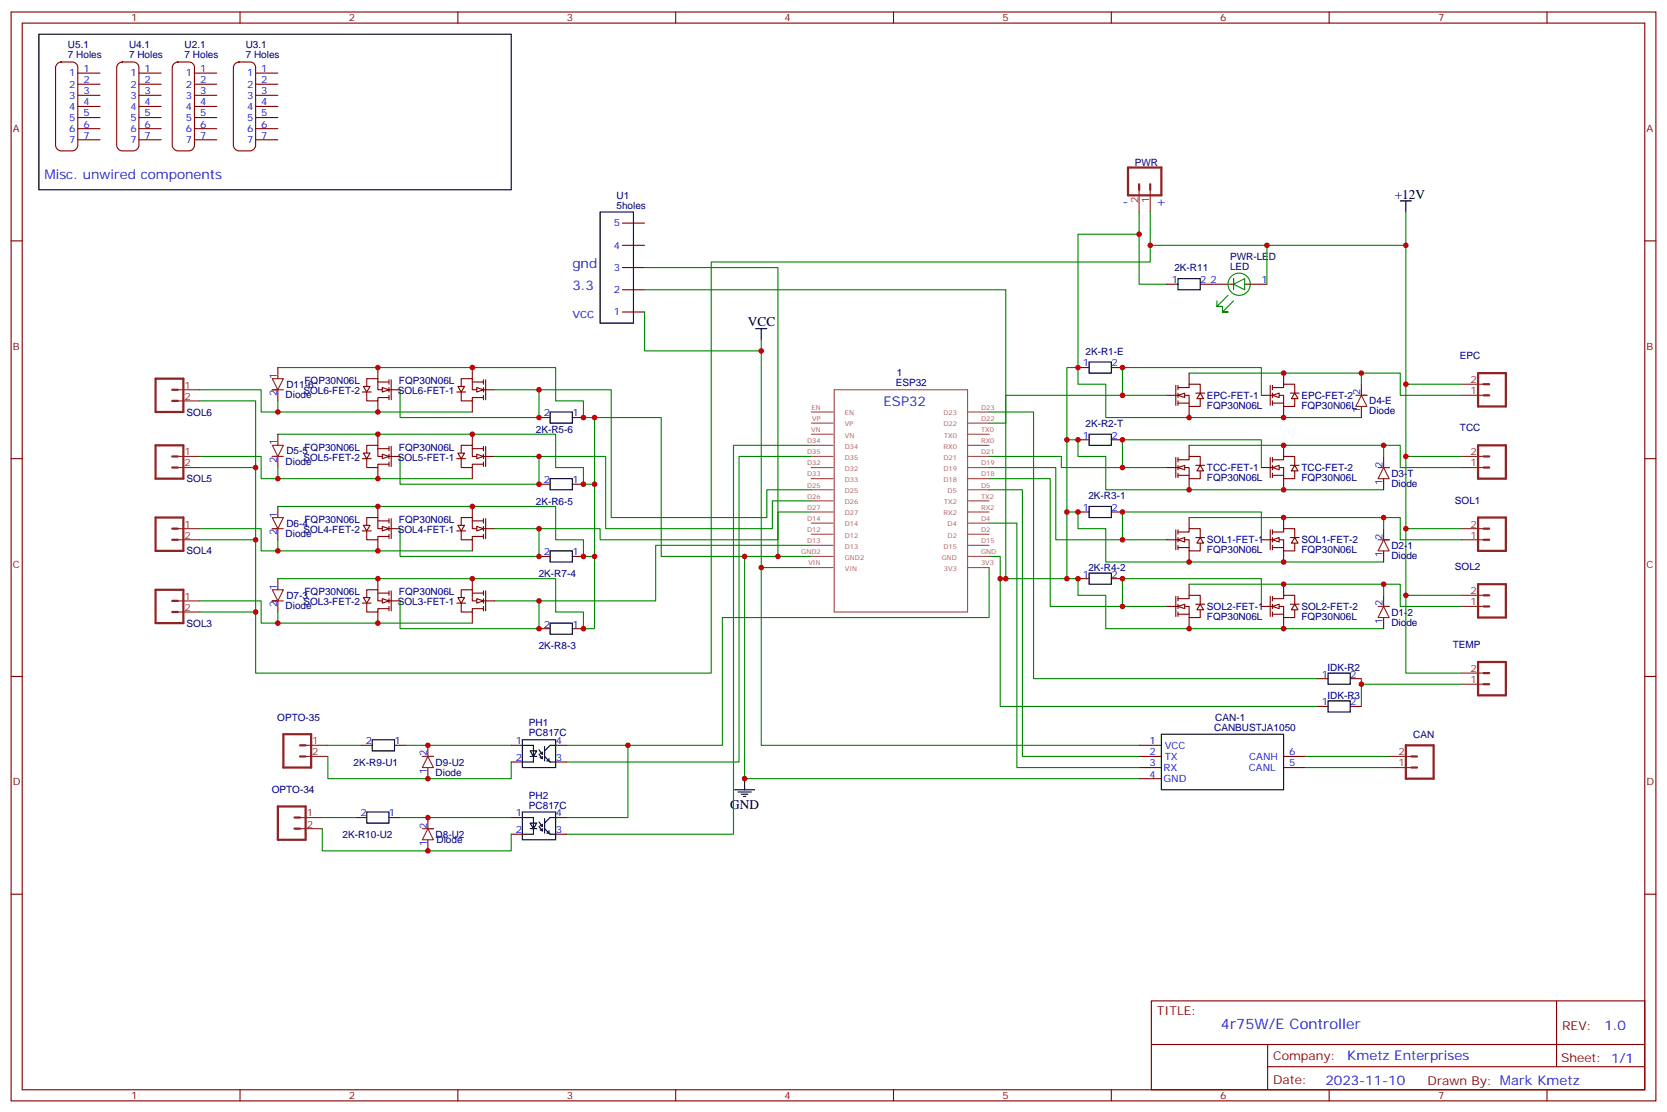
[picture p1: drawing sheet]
<svg xmlns="http://www.w3.org/2000/svg" width="529mm" height="353mm" viewBox="0 0 529 353" stroke-linecap="round" stroke-linejoin="round" font-family="sans-serif">
<g fill="none" stroke="#870000" stroke-width=".35">
<path d="M3.5 3.8h522.1v345.7h-522.1zM7.1 7.3h515v338.7h-515zM76.2 3.8v3.5M145.3 3.8v3.5M214.5 3.8v3.5M283.6 3.8v3.5M352.8 3.8v3.5M421.9 3.8v3.5M491.1 3.8v3.5M3.5 76.5h3.6M522.1 76.5h3.5M407.5 118.5v3.5"/>
<path d="M400.4 125.5h7.1v3.5h3.5v-2.4M403.2 122.3v6.4M403.9 123h3.6v-1h3.5v2.8M403.9 122.3v1.5M403.9 124.8v1.4M403.9 127.3v1.4M403.9 128h3.6M407.5 129v3.6M409.6 124.8h2.8M3.5 145.6h3.6M522.1 145.6h3.5M3.5 214.8h3.6"/>
<path d="M522.1 214.8h3.5M3.5 283.9h3.6M522.1 283.9h3.5M365.5 317.8h156.6v28.2h-156.6zM494.1 317.8v20.9M365.5 331.6h156.5M402.4 338.7h119.6M402.4 331.6v14.1M76.2 346v3.5M145.3 346v3.5M214.5 346v3.5M283.6 346v3.5"/>
<path d="M352.8 346v3.5M421.9 346v3.5M491.1 346v3.5"/>
</g>
<g fill="#fff" stroke="#870000" stroke-width=".35">
<path d="M411 124.8l1 1.8h-2.1z"/>
<path d="M403.9 125.5l2.1-.7v1.4z"/>
</g>
<g fill="none" stroke="#a64a4a" stroke-width=".35">
<path d="M257.5 137.9h7M257.5 134.3h7M257.5 130.8h7M264.8 123.8h42.3v70.5h-42.3zM307 137.9h7M307 134.3h7M307 130.8h7M257.5 159h7M257.5 155.5h7M257.5 152h7M257.5 148.4h7M257.5 144.9h7"/>
<path d="M257.5 141.4h7M307 159h7M307 155.5h7M307 152h7M307 148.4h7M307 144.9h7M307 141.4h7M257.5 176.7h7M257.5 173.1h7M257.5 169.6h7M257.5 166.1h7M257.5 162.6h7"/>
<path d="M307 176.7h7M307 173.1h7M307 169.6h7M307 166.1h7M307 162.6h7M257.5 180.2h7M307 180.2h7"/>
</g>
<path d="M469.2 118.5h8.8v10.5h-8.8zM471 122h1.7M471 125.5h1.7" fill="none" stroke="#8c2424" stroke-width=".71"/>
<path d="M463.9 125.5h7.1M463.9 122h7.1" fill="none" stroke="#8c2424" stroke-width=".35"/>
<path d="M444.5 63.8h3.5M446.3 63.8v3.5M239.9 104.4h3.5M241.7 104.4v3.5M345.7 114.9h7.1v3.6h-7.1zM368.7 233.1h38.8v17.7h-38.8zM233.2 250.8h6.3M234.2 251.5h4.3M235.3 252.2h2.1M236 252.9h.7M236.4 247.2v3.6" fill="none" stroke="#000" stroke-width=".35"/>
<path d="M446.3 67.3v54.7h17.6M241.7 107.9v72.3h15.8M377.5 118.5h67v7h19.4M356.3 125.5v-8.8h44.1v8.8M314 155.5h10.6v84.7h37M257.5 176.7h-21.1v70.5h125.2M314 166.1h8.8v77.6h38.8M241.7 180.2v56.4h119.9" fill="none" stroke="#008700" stroke-width=".35"/>
<g fill="none" stroke="#870000" stroke-width=".35">
<path d="M342.2 116.7h3.5M352.8 116.7h3.5M377.5 118.5v3.5M370.4 125.5h7.1v3.5h3.5v-2.4M373.2 122.3v6.4M373.9 123h3.6v-1h3.5v2.8M373.9 122.3v1.5M373.9 124.8v1.4M373.9 127.3v1.4M373.9 128h3.6M377.5 129v3.6M379.6 124.8h2.8"/>
<path d="M361.6 236.6h7.1M361.6 240.2h7.1M361.6 243.7h7.1M361.6 247.2h7.1M407.5 240.2h7M407.5 243.7h7"/>
</g>
<g fill="#fff" stroke="#870000" stroke-width=".35">
<path d="M381 124.8l1.1 1.8h-2.2z"/>
<path d="M373.9 125.5l2.2-.7v1.4z"/>
</g>
<path d="M370.4 90.2h-8.8v-15.8h-19.4v47.6h8.8v10.6h81.2M342.2 116.7h-3.5v22.9h3.5v5.3h8.8v10.6h88.2M370.4 125.5h-51.1v8.8h-5.3M314 144.9h22.9v3.5h33.5" fill="none" stroke="#008700" stroke-width=".35"/>
<path d="M370.4 148.4h7.1v3.6h3.5v-2.5M373.2 145.3v6.3M373.9 146h3.6v-1.1h3.5v2.8M373.9 145.3v1.4M373.9 147.7v1.5M373.9 150.2v1.4M373.9 150.9h3.6M377.5 141.4v3.5M377.5 152v3.5M379.6 147.7h2.8" fill="none" stroke="#870000" stroke-width=".35"/>
<g fill="#fff" stroke="#870000" stroke-width=".35">
<path d="M381 147.7l1.1 1.8h-2.2z"/>
<path d="M373.9 148.4l2.2-.7v1.5z"/>
</g>
<path d="M356.3 148.4v-8.8h44.1v8.8M377.5 141.4h67v7h19.4" fill="none" stroke="#008700" stroke-width=".35"/>
<path d="M342.2 139.6h3.5M352.8 139.6h3.5M400.4 148.4h7.1v3.6h3.5v-2.5M403.2 145.3v6.3M403.9 146h3.6v-1.1h3.5v2.8M403.9 145.3v1.4M403.9 147.7v1.5M403.9 150.2v1.4M403.9 150.9h3.6M407.5 141.4v3.5M407.5 152v3.5M409.6 147.7h2.8" fill="none" stroke="#870000" stroke-width=".35"/>
<path d="M345.7 137.9h7.1v3.5h-7.1z" fill="none" stroke="#000" stroke-width=".35"/>
<path d="M469.2 141.4h8.8v10.6h-8.8zM471 144.9h1.7M471 148.4h1.7" fill="none" stroke="#8c2424" stroke-width=".71"/>
<path d="M463.9 148.4h7.1M463.9 144.9h7.1" fill="none" stroke="#8c2424" stroke-width=".35"/>
<g fill="#fff" stroke="#870000" stroke-width=".35">
<path d="M411 147.7l1 1.8h-2.1z"/>
<path d="M403.9 148.4l2.1-.7v1.5z"/>
</g>
<path d="M338.7 139.6v23h3.5v5.3h8.8v10.5h88.2M314 148.4h21.1v23h35.3" fill="none" stroke="#008700" stroke-width=".35"/>
<path d="M370.4 171.4h7.1v3.5h3.5v-2.5M373.2 168.2v6.4M373.9 168.9h3.6v-1h3.5v2.8M373.9 168.2v1.4M373.9 170.7v1.4M373.9 173.1v1.5M373.9 173.8h3.6M377.5 164.3v3.6M377.5 174.9v3.5M379.6 170.7h2.8" fill="none" stroke="#870000" stroke-width=".35"/>
<g fill="#fff" stroke="#870000" stroke-width=".35">
<path d="M381 170.7l1.1 1.7h-2.2z"/>
<path d="M373.9 171.4l2.2-.7v1.4z"/>
</g>
<path d="M356.3 171.4v-8.8h44.1v8.8M377.5 164.3h67v7.1h19.4" fill="none" stroke="#008700" stroke-width=".35"/>
<path d="M342.2 162.6h3.5M352.8 162.6h3.5M400.4 171.4h7.1v3.5h3.5v-2.5M403.2 168.2v6.4M403.9 168.9h3.6v-1h3.5v2.8M403.9 168.2v1.4M403.9 170.7v1.4M403.9 173.1v1.5M403.9 173.8h3.6M407.5 164.3v3.6M407.5 174.9v3.5M409.6 170.7h2.8" fill="none" stroke="#870000" stroke-width=".35"/>
<path d="M345.7 160.8h7.1v3.5h-7.1z" fill="none" stroke="#000" stroke-width=".35"/>
<path d="M469.2 164.3h8.8v10.6h-8.8zM471 167.9h1.7M471 171.4h1.7" fill="none" stroke="#8c2424" stroke-width=".71"/>
<path d="M463.9 171.4h7.1M463.9 167.9h7.1" fill="none" stroke="#8c2424" stroke-width=".35"/>
<g fill="#fff" stroke="#870000" stroke-width=".35">
<path d="M411 170.7l1 1.7h-2.1z"/>
<path d="M403.9 171.4l2.1-.7v1.4z"/>
</g>
<path d="M314 152h19.4v40.5h37M338.7 162.6v21.1h3.5v5.3h8.8v10.6h88.2" fill="none" stroke="#008700" stroke-width=".35"/>
<path d="M370.4 192.5h7.1v3.6h3.5v-2.5M373.2 189.4v6.3M373.9 190.1h3.6v-1.1h3.5v2.8M373.9 189.4v1.4M373.9 191.8v1.5M373.9 194.3v1.4M373.9 195h3.6M377.5 185.5v3.5M377.5 196.1v3.5M379.6 191.8h2.8" fill="none" stroke="#870000" stroke-width=".35"/>
<g fill="#fff" stroke="#870000" stroke-width=".35">
<path d="M381 191.8l1.1 1.8h-2.2z"/>
<path d="M373.9 192.5l2.2-.7v1.5z"/>
</g>
<path d="M356.3 192.5v-8.8h44.1v8.8M377.5 185.5h67v7h19.4" fill="none" stroke="#008700" stroke-width=".35"/>
<path d="M342.2 183.7h3.5M352.8 183.7h3.5M400.4 192.5h7.1v3.6h3.5v-2.5M403.2 189.4v6.3M403.9 190.1h3.6v-1.1h3.5v2.8M403.9 189.4v1.4M403.9 191.8v1.5M403.9 194.3v1.4M403.9 195h3.6M407.5 185.5v3.5M407.5 196.1v3.5M409.6 191.8h2.8" fill="none" stroke="#870000" stroke-width=".35"/>
<path d="M345.7 182h7.1v3.5h-7.1z" fill="none" stroke="#000" stroke-width=".35"/>
<path d="M469.2 185.5h8.8v10.6h-8.8zM471 189h1.7M471 192.5h1.7" fill="none" stroke="#8c2424" stroke-width=".71"/>
<path d="M463.9 192.5h7.1M463.9 189h7.1" fill="none" stroke="#8c2424" stroke-width=".35"/>
<g fill="#fff" stroke="#870000" stroke-width=".35">
<path d="M411 191.8l1 1.8h-2.1z"/>
<path d="M403.9 192.5l2.1-.7v1.5z"/>
</g>
<g fill="none" stroke="#008700" stroke-width=".35">
<path d="M63.5 127.3h17.6v21.1M188.7 132.6h21.2v44.1h26.5M314 130.8h14.1v84.7h89.9M446.3 122v22.9h17.6M63.5 148.4h17.6v23M446.3 144.9v23h17.6M63.5 171.4h17.6v22.9M314 176.7h3.5v7h21.2M446.3 167.9v21.1h17.6M317.5 183.7v40.6h100.5M446.3 189v24.7h17.6M432.2 215.5v8.8"/>
<path d="M432.2 217.2h31.7M414.5 243.7h26.5M414.5 240.2h26.5"/>
</g>
<path d="M469.2 210.2h8.8v10.6h-8.8zM471 213.7h1.7M471 217.2h1.7M446.3 236.6h8.8v10.6h-8.8zM448 240.2h1.8M448 243.7h1.8" fill="none" stroke="#8c2424" stroke-width=".71"/>
<path d="M463.9 217.2h7.1M463.9 213.7h7.1M441 243.7h7M441 240.2h7" fill="none" stroke="#8c2424" stroke-width=".35"/>
<g fill="none" stroke="#870000" stroke-width=".35">
<path d="M119.9 116.7v3.5M115 124.5h2.8M116.4 122.7v-2.5h3.5v3.6h7.1M116.4 124.5v2.8h3.5v-1.1h3.6M119.9 127.3v3.5M119.9 121.3h3.6M123.5 120.6v1.4M123.5 123v1.5M123.5 125.5v1.4M124.2 120.6v6.3M418 215.5h3.6M428.6 215.5h3.6"/>
<path d="M418 224.3h3.6M428.6 224.3h3.6"/>
</g>
<path d="M421.6 213.7h7v3.5h-7zM421.6 222.5h7v3.6h-7z" fill="none" stroke="#000" stroke-width=".35"/>
<g fill="#fff" stroke="#870000" stroke-width=".35">
<path d="M115.4 122.7h2.1l-1.1 1.8z"/>
<path d="M121.4 123l2.1 .8-2.1 .7z"/>
</g>
<path d="M49.4 120.2h8.8v10.6h-8.8zM54.7 127.3h1.7M54.7 123.8h1.7" fill="none" stroke="#8c2424" stroke-width=".71"/>
<path d="M56.4 123.8h7.1M56.4 127.3h7.1" fill="none" stroke="#8c2424" stroke-width=".35"/>
<path d="M149.9 116.7v3.5M145 124.5h2.8M146.4 122.7v-2.5h3.5v3.6h7.1M146.4 124.5v2.8h3.5v-1.1h3.6M149.9 127.3v3.5M149.9 121.3h3.6M153.5 120.6v1.4M153.5 123v1.5M153.5 125.5v1.4M154.2 120.6v6.3M171.1 132.6h3.5M181.7 132.6h3.5" fill="none" stroke="#870000" stroke-width=".35"/>
<path d="M174.6 130.8h7.1v3.5h-7.1z" fill="none" stroke="#000" stroke-width=".35"/>
<path d="M63.5 123.8h19.4v7h67M127 123.8v8.8h44.1v-8.8" fill="none" stroke="#008700" stroke-width=".35"/>
<g fill="#fff" stroke="#870000" stroke-width=".35">
<path d="M145.3 122.7h2.2l-1.1 1.8z"/>
<path d="M151.3 123l2.2 .8-2.2 .7z"/>
</g>
<path d="M88.2 116.7h88.2v10.6h8.8v5.3h3.5v21.1M157 123.8h37v40.5h49.4v-8.8h14.1" fill="none" stroke="#008700" stroke-width=".35"/>
<path d="M119.9 137.9v3.5M115 145.6h2.8M116.4 143.9v-2.5h3.5v3.5h7.1M116.4 145.6v2.8h3.5v-1h3.6M119.9 148.4v3.6M119.9 142.5h3.6M123.5 141.7v1.5M123.5 144.2v1.4M123.5 146.7v1.4M124.2 141.7v6.4" fill="none" stroke="#870000" stroke-width=".35"/>
<g fill="#fff" stroke="#870000" stroke-width=".35">
<path d="M115.4 143.9h2.1l-1.1 1.7z"/>
<path d="M121.4 144.2l2.1 .7-2.1 .7z"/>
</g>
<path d="M49.4 141.4h8.8v10.6h-8.8zM54.7 148.4h1.7M54.7 144.9h1.7" fill="none" stroke="#8c2424" stroke-width=".71"/>
<path d="M56.4 144.9h7.1M56.4 148.4h7.1" fill="none" stroke="#8c2424" stroke-width=".35"/>
<path d="M149.9 137.9v3.5M145 145.6h2.8M146.4 143.9v-2.5h3.5v3.5h7.1M146.4 145.6v2.8h3.5v-1h3.6M149.9 148.4v3.6M149.9 142.5h3.6M153.5 141.7v1.5M153.5 144.2v1.4M153.5 146.7v1.4M154.2 141.7v6.4M171.1 153.7h3.5M181.7 153.7h3.5" fill="none" stroke="#870000" stroke-width=".35"/>
<path d="M174.6 152h7.1v3.5h-7.1z" fill="none" stroke="#000" stroke-width=".35"/>
<path d="M63.5 144.9h19.4v7.1h67M127 144.9v8.8h44.1v-8.8" fill="none" stroke="#008700" stroke-width=".35"/>
<g fill="#fff" stroke="#870000" stroke-width=".35">
<path d="M145.3 143.9h2.2l-1.1 1.7z"/>
<path d="M151.3 144.2l2.2 .7-2.2 .7z"/>
</g>
<path d="M88.2 137.9h88.2v10.5h8.8v5.3h3.5v23M157 144.9h35.3v23h52.9v-8.9h12.3" fill="none" stroke="#008700" stroke-width=".35"/>
<path d="M115 168.6h2.8M116.4 166.8v-2.5h3.5v3.6h7.1M116.4 168.6v2.8h3.5v-1.1h3.6M119.9 160.8v3.5M119.9 171.4v3.5M119.9 165.4h3.6M123.5 164.7v1.4M123.5 167.1v1.5M123.5 169.6v1.4M124.2 164.7v6.3" fill="none" stroke="#870000" stroke-width=".35"/>
<g fill="#fff" stroke="#870000" stroke-width=".35">
<path d="M115.4 166.8h2.1l-1.1 1.8z"/>
<path d="M121.4 167.1l2.1 .8-2.1 .7z"/>
</g>
<path d="M49.4 164.3h8.8v10.6h-8.8zM54.7 171.4h1.7M54.7 167.9h1.7" fill="none" stroke="#8c2424" stroke-width=".71"/>
<path d="M56.4 167.9h7.1M56.4 171.4h7.1" fill="none" stroke="#8c2424" stroke-width=".35"/>
<path d="M145 168.6h2.8M146.4 166.8v-2.5h3.5v3.6h7.1M146.4 168.6v2.8h3.5v-1.1h3.6M149.9 160.8v3.5M149.9 171.4v3.5M149.9 165.4h3.6M153.5 164.7v1.4M153.5 167.1v1.5M153.5 169.6v1.4M154.2 164.7v6.3M171.1 176.7h3.5M181.7 176.7h3.5" fill="none" stroke="#870000" stroke-width=".35"/>
<path d="M174.6 174.9h7.1v3.5h-7.1z" fill="none" stroke="#000" stroke-width=".35"/>
<path d="M63.5 167.9h19.4v7h67M127 167.9v8.8h44.1v-8.8" fill="none" stroke="#008700" stroke-width=".35"/>
<g fill="#fff" stroke="#870000" stroke-width=".35">
<path d="M145.3 166.8h2.2l-1.1 1.8z"/>
<path d="M151.3 167.1l2.2 .8-2.2 .7z"/>
</g>
<path d="M88.2 160.8h88.2v10.6h8.8v5.3h3.5v22.9h-3.5v-5.3h-8.8v-10.6h-88.2M257.5 162.6h-10.6v8.8h-56.4v-3.5h-33.5M257.5 173.1h-49.4v17.7h-51.1" fill="none" stroke="#008700" stroke-width=".35"/>
<path d="M145 191.5h2.8M146.4 189.7v-2.4h3.5v3.5h7.1M146.4 191.5v2.8h3.5v-1h3.6M149.9 183.7v3.6M149.9 194.3v3.5M149.9 188.3h3.6M153.5 187.6v1.4M153.5 190.1v1.4M153.5 192.5v1.5M154.2 187.6v6.4" fill="none" stroke="#870000" stroke-width=".35"/>
<g fill="#fff" stroke="#870000" stroke-width=".35">
<path d="M145.3 189.7h2.2l-1.1 1.8z"/>
<path d="M151.3 190.1l2.2 .7-2.2 .7z"/>
</g>
<path d="M365.1 77.9v5.3h-139.3v130.5h-144.7v-19.4h-17.6M63.5 190.8h19.4v7h67M127 190.8v8.8h44.1v-8.8" fill="none" stroke="#008700" stroke-width=".35"/>
<path d="M115 191.5h2.8M116.4 189.7v-2.4h3.5v3.5h7.1M116.4 191.5v2.8h3.5v-1h3.6M119.9 183.7v3.6M119.9 194.3v3.5M119.9 188.3h3.6M123.5 187.6v1.4M123.5 190.1v1.4M123.5 192.5v1.5M124.2 187.6v6.4M171.1 199.6h3.5M181.7 199.6h3.5" fill="none" stroke="#870000" stroke-width=".35"/>
<path d="M174.6 197.8h7.1v3.6h-7.1z" fill="none" stroke="#000" stroke-width=".35"/>
<path d="M49.4 187.3h8.8v10.5h-8.8zM54.7 194.3h1.7M54.7 190.8h1.7" fill="none" stroke="#8c2424" stroke-width=".71"/>
<path d="M56.4 190.8h7.1M56.4 194.3h7.1" fill="none" stroke="#8c2424" stroke-width=".35"/>
<g fill="#fff" stroke="#870000" stroke-width=".35">
<path d="M115.4 189.7h2.1l-1.1 1.8z"/>
<path d="M121.4 190.1l2.1 .7-2.1 .7z"/>
</g>
<g fill="none" stroke="#008700" stroke-width=".35">
<path d="M361.6 67.3v7.1M365.1 67.3v10.6h81.2M402.2 77.9v12.3M204.6 99.1v12.3h37.1M204.6 84.9h42.3v91.8M204.6 92h114.7v91.7M432.2 118.5v3.5M88.2 127.3v3.5M88.2 148.4v3.6M257.5 144.9h-22.9v97h-54.7M257.5 141.4h-24.7v123.5h-52.9M439.2 141.4v3.5"/>
<path d="M88.2 171.4v3.5M439.2 164.3v3.6M88.2 194.3v3.5M314 180.2v15.9h-84.7v40.5h-30M439.2 185.5v3.5M104.1 236.6h10.6M128.8 236.6h33.5M179.9 236.6h19.4v23h-19.4M102.3 259.6h10.6M104.1 240.2v7h58.2v-5.3M127 259.6h35.3M102.3 263.1v7.1h60v-5.3"/>
</g>
<path d="M358.1 53.2h10.6v8.8h-10.6zM361.6 58.5v1.8M365.1 58.5v1.8M90 233.1h8.8v10.6h-8.8zM95.2 236.6h1.8M88.2 256h8.8v10.6h-8.8zM93.5 259.6h1.7M95.2 240.2h1.8M93.5 263.1h1.7" fill="none" stroke="#8c2424" stroke-width=".71"/>
<g fill="none" stroke="#8c2424" stroke-width=".35">
<path d="M361.6 60.3v7M365.1 60.3v7M88.2 123.8h-1.8h1.8l-1.8-3.6h3.6l-1.8 3.6h1.8M430.4 125.5h1.8l-1.8 3.5h3.5l-1.7-3.5h1.7h-1.7M88.2 144.9h-1.8h1.8l-1.8-3.5h3.6l-1.8 3.5h1.8M437.4 148.4h1.8l-1.8 3.6h3.6l-1.8-3.6h1.8h-1.8M88.2 167.9h-1.8h1.8l-1.8-3.6h3.6l-1.8 3.6h1.8M437.4 171.4h1.8l-1.8 3.5h3.6l-1.8-3.5h1.8h-1.8M88.2 190.8h-1.8h1.8l-1.8-3.5h3.6l-1.8 3.5h1.8M437.4 192.5h1.8l-1.8 3.6h3.6l-1.8-3.6h1.8h-1.8M97 236.6h7.1M95.2 259.6h7.1"/>
<path d="M97 240.2h7.1M134.1 240.2h1.7l-1.7 3.5h3.5l-1.8-3.5h1.8h-1.8M95.2 263.1h7.1M134.1 263.1h1.7l-1.7 3.5h3.5l-1.8-3.5h1.8h-1.8"/>
</g>
<g fill="none" stroke="#870000" stroke-width=".35">
<path d="M18.2 20.2l1.2-.5h3.5l.9 .2 .8 1.1 .1 25.1-.3 .9-1.1 .8h-4.4l-.7-.5-.5-.8-.1-25.1zM24.7 23.2h7M24.7 26.7h7M24.7 30.3h7M24.7 33.8h7M24.7 37.3h7M37.6 20.2l1.2-.5h3.5l.9 .2 .8 1.1 .1 25.1-.3 .9-1.1 .8h-4.4l-.7-.5-.5-.8-.1-25.1zM44.1 23.2h7.1M44.1 26.7h7.1M44.1 30.3h7.1M44.1 33.8h7.1M44.1 37.3h7.1"/>
<path d="M55.3 20.2l1.1-.5h3.6l.9 .2 .8 1.1v25.1l-.2 .9-1.1 .8h-4.4l-.8-.5-.5-.8v-25.1zM61.7 23.2h7.1M61.7 26.7h7.1M61.7 30.3h7.1M61.7 33.8h7.1M61.7 37.3h7.1M74.7 20.2l1.1-.5h3.6l.9 .2 .8 1.1v25.1l-.2 .9-1.1 .8h-4.4l-.8-.5-.5-.8v-25.1zM81.1 23.2h7.1M81.1 26.7h7.1M81.1 30.3h7.1M81.1 33.8h7.1M81.1 37.3h7.1"/>
<path d="M24.7 40.9h7M24.7 44.4h7M44.1 40.9h7.1M44.1 44.4h7.1M61.7 40.9h7.1M61.7 44.4h7.1M81.1 40.9h7.1M81.1 44.4h7.1M197.6 77.9h7M197.6 70.8h7M197.6 99.1h7M197.6 92h7"/>
<path d="M197.6 84.9h7M370.4 90.2h3.5M381 90.2h10.6M395.1 90.2h7.1M88.2 116.7v3.5M88.2 123.8v3.5M88.2 137.9v3.5M432.2 122v3.5M432.2 129v3.6M88.2 144.9v3.5M439.2 144.9v3.5M439.2 152v3.5"/>
<path d="M88.2 160.8v3.5M88.2 167.9v3.5M439.2 167.9v3.5M439.2 174.9v3.5M88.2 183.7v3.6M88.2 190.8v3.5M439.2 189v3.5M439.2 196.1v3.5M114.7 236.6h3.5M125.2 236.6h3.6M135.8 236.6v3.6M162.3 236.6h3.5"/>
<path d="M176.4 236.6h3.5M112.9 259.6h3.5M123.5 259.6h3.5M135.8 243.7v3.5M135.8 259.6v3.5M162.3 259.6h3.5M162.3 241.9h3.5M176.4 259.6h3.5M176.4 241.9h3.5M135.8 266.6v3.6M162.3 264.9h3.5M176.4 264.9h3.5"/>
</g>
<g fill="none" stroke="#000" stroke-width=".35">
<path d="M12.3 10.9h150v49.4h-150zM190.5 67.3h10.6v35.3h-10.6zM373.9 88.5h7.1v3.5h-7.1zM118.2 234.9h7v3.5h-7zM165.8 234.9h10.6v8.8h-10.6zM165.8 236.6h3.5v5.3h-3.5M168.3 238.4h2.1l-1.1 1.8zM171.1 238.1l1.1 1.4M171.1 239.5l1.1 1.4M172.2 238.8v.7l-.8-.4M172.9 237v4.6M176.4 236.6h-1.8l-1.7 1.8v1.8l1.7 1.7h1.8"/>
<path d="M116.4 257.8h7.1v3.5h-7.1zM165.8 257.8h10.6v8.8h-10.6zM165.8 259.6h3.5v5.3h-3.5M168.3 240.2h2.1M172.2 240.2v.7l-.8-.4M172.9 259.9v4.6M174.3 240.9v.7h-.7M176.4 259.6h-1.8l-1.7 1.7v1.8l1.7 1.8h1.8M168.3 261.3h2.1l-1.1 1.8zM168.3 263.1h2.1M171.1 261l1.1 1.4M171.1 262.4l1.1 1.4"/>
<path d="M172.2 261.7v.7l-.8-.4M172.2 263.1v.7l-.8-.3M174.3 263.8v.7h-.7"/>
</g>
<g fill="none" stroke="#090" stroke-width=".35">
<path d="M389.8 93.8l-3.5 3.5h1.8h-1.8v-1.8M391.6 90.2v-1.7v1.7l3.5-1.7v3.5l-3.5-1.8v1.8M391.6 95.5l-3.5 3.6h1.7h-1.7v-1.8"/>
<circle cx="393.3" cy="90.2" r="3.5"/>
</g>
<g fill="#c00">
<circle cx="241.7" cy="180.2" r=".88"/>
<circle cx="407.5" cy="118.5" r=".88"/>
<circle cx="407.5" cy="132.6" r=".88"/>
<circle cx="356.3" cy="125.5" r=".88"/>
<circle cx="356.3" cy="116.7" r=".88"/>
<circle cx="377.5" cy="132.6" r=".88"/>
<circle cx="377.5" cy="155.5" r=".88"/>
<circle cx="356.3" cy="139.6" r=".88"/>
<circle cx="356.3" cy="148.4" r=".88"/>
<circle cx="407.5" cy="155.5" r=".88"/>
<circle cx="407.5" cy="141.4" r=".88"/>
<circle cx="377.5" cy="178.4" r=".88"/>
<circle cx="356.3" cy="162.6" r=".88"/>
<circle cx="356.3" cy="171.4" r=".88"/>
<circle cx="407.5" cy="178.4" r=".88"/>
<circle cx="407.5" cy="164.3" r=".88"/>
<circle cx="377.5" cy="199.6" r=".88"/>
<circle cx="356.3" cy="183.7" r=".88"/>
<circle cx="356.3" cy="192.5" r=".88"/>
<circle cx="407.5" cy="199.6" r=".88"/>
<circle cx="407.5" cy="185.5" r=".88"/>
<circle cx="342.2" cy="116.7" r=".88"/>
<circle cx="342.2" cy="139.6" r=".88"/>
<circle cx="338.7" cy="139.6" r=".88"/>
<circle cx="342.2" cy="162.6" r=".88"/>
<circle cx="338.7" cy="162.6" r=".88"/>
<circle cx="342.2" cy="183.7" r=".88"/>
<circle cx="338.7" cy="183.7" r=".88"/>
<circle cx="446.3" cy="122" r=".88"/>
<circle cx="446.3" cy="144.9" r=".88"/>
<circle cx="446.3" cy="167.9" r=".88"/>
<circle cx="317.5" cy="183.7" r=".88"/>
<circle cx="432.2" cy="217.2" r=".88"/>
<circle cx="446.3" cy="189" r=".88"/>
<circle cx="81.1" cy="148.4" r=".88"/>
<circle cx="81.1" cy="171.4" r=".88"/>
<circle cx="81.1" cy="194.3" r=".88"/>
<circle cx="188.7" cy="132.6" r=".88"/>
<circle cx="185.2" cy="132.6" r=".88"/>
<circle cx="188.7" cy="153.7" r=".88"/>
<circle cx="185.2" cy="153.7" r=".88"/>
<circle cx="188.7" cy="176.7" r=".88"/>
<circle cx="185.2" cy="176.7" r=".88"/>
<circle cx="119.9" cy="130.8" r=".88"/>
<circle cx="119.9" cy="116.7" r=".88"/>
<circle cx="171.1" cy="123.8" r=".88"/>
<circle cx="171.1" cy="132.6" r=".88"/>
<circle cx="149.9" cy="116.7" r=".88"/>
<circle cx="119.9" cy="152" r=".88"/>
<circle cx="119.9" cy="137.9" r=".88"/>
<circle cx="171.1" cy="144.9" r=".88"/>
<circle cx="171.1" cy="153.7" r=".88"/>
<circle cx="149.9" cy="137.9" r=".88"/>
<circle cx="119.9" cy="174.9" r=".88"/>
<circle cx="119.9" cy="160.8" r=".88"/>
<circle cx="171.1" cy="176.7" r=".88"/>
<circle cx="149.9" cy="160.8" r=".88"/>
<circle cx="171.1" cy="199.6" r=".88"/>
<circle cx="171.1" cy="190.8" r=".88"/>
<circle cx="119.9" cy="197.8" r=".88"/>
<circle cx="236.4" cy="176.7" r=".88"/>
<circle cx="171.1" cy="167.9" r=".88"/>
<circle cx="236.4" cy="247.2" r=".88"/>
<circle cx="149.9" cy="183.7" r=".88"/>
<circle cx="185.2" cy="199.6" r=".88"/>
<circle cx="119.9" cy="183.7" r=".88"/>
<circle cx="446.3" cy="77.9" r=".88"/>
<circle cx="365.1" cy="77.9" r=".88"/>
<circle cx="402.2" cy="77.9" r=".88"/>
<circle cx="361.6" cy="74.4" r=".88"/>
<circle cx="88.2" cy="130.8" r=".88"/>
<circle cx="88.2" cy="152" r=".88"/>
<circle cx="88.2" cy="174.9" r=".88"/>
<circle cx="88.2" cy="197.8" r=".88"/>
<circle cx="432.2" cy="118.5" r=".88"/>
<circle cx="439.2" cy="141.4" r=".88"/>
<circle cx="439.2" cy="164.3" r=".88"/>
<circle cx="439.2" cy="185.5" r=".88"/>
<circle cx="135.8" cy="247.2" r=".88"/>
<circle cx="135.8" cy="236.6" r=".88"/>
<circle cx="135.8" cy="259.6" r=".88"/>
<circle cx="135.8" cy="270.2" r=".88"/>
<circle cx="199.3" cy="236.6" r=".88"/>
<circle cx="241.7" cy="111.4" r=".88"/>
<circle cx="246.9" cy="176.7" r=".88"/>
<circle cx="319.3" cy="183.7" r=".88"/>
</g>
<text font-size="4.6" fill="#00f" x="387.6" y="326.8">4r75W/E Controller</text>
<g font-size="4.2" fill="#00f">
<text x="14.1" y="56.7">Misc. unwired components</text>
<text x="356.3" y="65.5">-</text>
<text x="366.9" y="65.5">+</text>
<text x="181.7" y="84.9">gnd</text>
<text x="181.7" y="92">3.3</text>
<text x="181.7" y="100.8">vcc</text>
<text x="280.5" y="129">ESP32</text>
<text x="509.3" y="327">1.0</text>
<text x="427.7" y="336.6">Kmetz Enterprises</text>
<text x="420.7" y="344.4">2023-11-10</text>
</g>
<g font-size="4.2">
<text x="442.7" y="63.1">+12V</text>
<text x="237.4" y="103.6">VCC</text>
<text x="231.8" y="256.8">GND</text>
</g>
<g font-size="3.9" fill="#800">
<text x="367.2" y="322.4">TITLE:</text>
<text x="495.9" y="327">REV:</text>
<text x="404.1" y="336.6">Company:</text>
<text x="495.5" y="337.2">Sheet: 1/1</text>
<text x="404.1" y="344.2">Date:</text>
<text x="453.2" y="344.3">Drawn By: Mark Kmetz</text>
</g>
<g font-size="3.2" fill="#800">
<text x="41.6" y="6.8">1</text>
<text x="110.8" y="6.8">2</text>
<text x="179.9" y="6.8">3</text>
<text x="249.1" y="6.8">4</text>
<text x="318.2" y="6.8">5</text>
<text x="387.3" y="6.8">6</text>
<text x="456.5" y="6.8">7</text>
<text x="4.1" y="41.9">A</text>
<text x="522.6" y="41.9">A</text>
<text x="4.1" y="111.1">B</text>
<text x="522.6" y="111.1">B</text>
<text x="4.1" y="180.2">C</text>
<text x="522.6" y="180.2">C</text>
<text x="4.1" y="249.3">D</text>
<text x="522.6" y="249.3">D</text>
<text x="41.6" y="349">1</text>
<text x="110.8" y="349">2</text>
<text x="179.9" y="349">3</text>
<text x="249.1" y="349">4</text>
<text x="318.2" y="349">5</text>
<text x="387.3" y="349">6</text>
<text x="456.5" y="349">7</text>
</g>
<g font-size="3.2" fill="#000080">
<text x="21.6" y="15.3">U5.1</text>
<text x="41" y="15.3">U4.1</text>
<text x="58.6" y="15.3">U2.1</text>
<text x="78" y="15.3">U3.1</text>
<text x="21.6" y="18.5">7 Holes</text>
<text x="41" y="18.5">7 Holes</text>
<text x="58.6" y="18.5">7 Holes</text>
<text x="78" y="18.5">7 Holes</text>
<text x="360.3" y="52.5">PWR</text>
<text x="195.7" y="63.1">U1</text>
<text x="195.7" y="66.3">5holes</text>
<text x="390.4" y="82.5">PWR-LED</text>
<text x="372.8" y="86.1">2K-R11</text>
<text x="390.4" y="85.7">LED</text>
<text x="344.6" y="112.6">2K-R1-E</text>
<text x="284.7" y="119.5">1</text>
<text x="463.4" y="114">EPC</text>
<text x="90.9" y="123.1">D11-6</text>
<text x="96.3" y="125.1">SOL6-FET-2</text>
<text x="96.7" y="121.9">FQP30N06L</text>
<text x="126.3" y="125.1">SOL6-FET-1</text>
<text x="126.6" y="121.9">FQP30N06L</text>
<text x="284.3" y="122.7">ESP32</text>
<text x="59.2" y="131.9">SOL6</text>
<text x="90.7" y="126.4">Diode</text>
<text x="383.1" y="129.9">FQP30N06L</text>
<text x="383.1" y="126.7">EPC-FET-1</text>
<text x="413.1" y="129.9">FQP30N06L</text>
<text x="413.1" y="126.7">EPC-FET-2</text>
<text x="434.6" y="131.6">Diode</text>
<text x="434.6" y="128.4">D4-E</text>
<text x="170.1" y="137.4">2K-R5-6</text>
<text x="344.6" y="135.5">2K-R2-T</text>
<text x="463.4" y="137">TCC</text>
<text x="96.7" y="143">FQP30N06L</text>
<text x="126.6" y="143">FQP30N06L</text>
<text x="90.7" y="147.5">Diode</text>
<text x="90.9" y="144.3">D5-5</text>
<text x="96.3" y="146.2">SOL5-FET-2</text>
<text x="126.3" y="146.2">SOL5-FET-1</text>
<text x="383.1" y="149.6">TCC-FET-1</text>
<text x="413.1" y="149.6">TCC-FET-2</text>
<text x="59.2" y="153.1">SOL5</text>
<text x="383.1" y="152.8">FQP30N06L</text>
<text x="413.1" y="152.8">FQP30N06L</text>
<text x="441.7" y="154.5">Diode</text>
<text x="441.7" y="151.4">D3-T</text>
<text x="170.1" y="160.3">2K-R6-5</text>
<text x="345.5" y="158.4">2K-R3-1</text>
<text x="461.8" y="159.9">SOL1</text>
<text x="90.9" y="167.2">D6-4</text>
<text x="96.7" y="166">FQP30N06L</text>
<text x="126.6" y="166">FQP30N06L</text>
<text x="90.7" y="170.4">Diode</text>
<text x="96.3" y="169.2">SOL4-FET-2</text>
<text x="126.3" y="169.2">SOL4-FET-1</text>
<text x="383.1" y="172.5">SOL1-FET-1</text>
<text x="413.1" y="172.5">SOL1-FET-2</text>
<text x="59.2" y="176">SOL4</text>
<text x="383.1" y="175.7">FQP30N06L</text>
<text x="413.1" y="175.7">FQP30N06L</text>
<text x="441.7" y="177.5">Diode</text>
<text x="441.7" y="174.3">D2-1</text>
<text x="171" y="183.3">2K-R7-4</text>
<text x="345.5" y="181.4">2K-R4-2</text>
<text x="461.8" y="181.1">SOL2</text>
<text x="90.9" y="190.2">D7-3</text>
<text x="96.7" y="188.9">FQP30N06L</text>
<text x="126.6" y="188.9">FQP30N06L</text>
<text x="90.7" y="193.4">Diode</text>
<text x="96.3" y="192.1">SOL3-FET-2</text>
<text x="126.3" y="192.1">SOL3-FET-1</text>
<text x="383.1" y="196.9">FQP30N06L</text>
<text x="383.1" y="193.7">SOL2-FET-1</text>
<text x="413.1" y="196.9">FQP30N06L</text>
<text x="413.1" y="193.7">SOL2-FET-2</text>
<text x="441.7" y="195.5">D1-2</text>
<text x="59.2" y="199">SOL3</text>
<text x="441.7" y="198.6">Diode</text>
<text x="171" y="206.2">2K-R8-3</text>
<text x="461.1" y="205.7">TEMP</text>
<text x="421.3" y="213.1">IDK-R2</text>
<text x="421.3" y="221.9">IDK-R3</text>
<text x="88" y="228.9">OPTO-35</text>
<text x="167.9" y="233.8">PC817C</text>
<text x="167.9" y="230.6">PH1</text>
<text x="385.4" y="232.1">CANBUSTJA1050</text>
<text x="385.8" y="228.9">CAN-1</text>
<text x="448.6" y="234.3">CAN</text>
<text x="112.3" y="243.2">2K-R9-U1</text>
<text x="138.3" y="243.1">D9-U2</text>
<text x="86.3" y="251.8">OPTO-34</text>
<text x="138.3" y="246.3">Diode</text>
<text x="167.9" y="256.8">PC817C</text>
<text x="167.9" y="253.6">PH2</text>
<text x="108.7" y="266.2">2K-R10-U2</text>
<text x="138.3" y="266">D8-U2</text>
<text x="138.6" y="267.8">Diode</text>
</g>
<g font-size="3.2" fill="#00f">
<text x="26.5" y="22.9">1</text>
<text x="45.9" y="22.9">1</text>
<text x="63.5" y="22.9">1</text>
<text x="82.9" y="22.9">1</text>
<text x="22" y="24.3">1</text>
<text x="22" y="27.8">2</text>
<text x="26.5" y="26.4">2</text>
<text x="26.5" y="29.9">3</text>
<text x="41.4" y="24.3">1</text>
<text x="41.4" y="27.8">2</text>
<text x="45.9" y="26.4">2</text>
<text x="45.9" y="29.9">3</text>
<text x="59" y="24.3">1</text>
<text x="59" y="27.8">2</text>
<text x="63.5" y="26.4">2</text>
<text x="63.5" y="29.9">3</text>
<text x="78.4" y="24.3">1</text>
<text x="78.4" y="27.8">2</text>
<text x="82.9" y="26.4">2</text>
<text x="82.9" y="29.9">3</text>
<text x="22" y="31.3">3</text>
<text x="22" y="34.9">4</text>
<text x="26.5" y="33.4">4</text>
<text x="41.4" y="31.3">3</text>
<text x="41.4" y="34.9">4</text>
<text x="45.9" y="33.4">4</text>
<text x="59" y="31.3">3</text>
<text x="59" y="34.9">4</text>
<text x="63.5" y="33.4">4</text>
<text x="78.4" y="31.3">3</text>
<text x="78.4" y="34.9">4</text>
<text x="82.9" y="33.4">4</text>
<text x="22" y="38.4">5</text>
<text x="22" y="41.9">6</text>
<text x="26.5" y="37">5</text>
<text x="26.5" y="40.5">6</text>
<text x="41.4" y="38.4">5</text>
<text x="41.4" y="41.9">6</text>
<text x="45.9" y="37">5</text>
<text x="45.9" y="40.5">6</text>
<text x="59" y="38.4">5</text>
<text x="59" y="41.9">6</text>
<text x="63.5" y="37">5</text>
<text x="63.5" y="40.5">6</text>
<text x="78.4" y="38.4">5</text>
<text x="78.4" y="41.9">6</text>
<text x="82.9" y="37">5</text>
<text x="82.9" y="40.5">6</text>
<text x="22" y="45.4">7</text>
<text x="26.5" y="44">7</text>
<text x="41.4" y="45.4">7</text>
<text x="45.9" y="44">7</text>
<text x="59" y="45.4">7</text>
<text x="63.5" y="44">7</text>
<text x="78.4" y="45.4">7</text>
<text x="82.9" y="44">7</text>
<text x="194.8" y="71.9">5</text>
<text x="194.8" y="79">4</text>
<text x="194.8" y="86">3</text>
<text x="371.9" y="89.9">1</text>
<text x="381" y="89.9">2</text>
<text x="384.3" y="89.9">2</text>
<text x="400.4" y="89.9">1</text>
<text x="194.8" y="93.1">2</text>
<text x="194.8" y="100.1">1</text>
<text x="343.7" y="116.3">1</text>
<text x="352.8" y="116.3">2</text>
<text x="87.8" y="125.8" transform="rotate(-90 87.8 125.8)">2</text>
<text x="87.8" y="120.2" transform="rotate(-90 87.8 120.2)">1</text>
<text x="431.8" y="125.5" transform="rotate(-90 431.8 125.5)">2</text>
<text x="431.8" y="131.1" transform="rotate(-90 431.8 131.1)">1</text>
<text x="172.6" y="132.2">2</text>
<text x="181.7" y="132.2">1</text>
<text x="87.8" y="141.4" transform="rotate(-90 87.8 141.4)">1</text>
<text x="343.7" y="139.3">1</text>
<text x="352.8" y="139.3">2</text>
<text x="87.8" y="146.9" transform="rotate(-90 87.8 146.9)">2</text>
<text x="438.9" y="148.4" transform="rotate(-90 438.9 148.4)">2</text>
<text x="172.6" y="153.4">2</text>
<text x="181.7" y="153.4">1</text>
<text x="438.9" y="154" transform="rotate(-90 438.9 154)">1</text>
<text x="87.8" y="164.3" transform="rotate(-90 87.8 164.3)">1</text>
<text x="343.7" y="162.2">1</text>
<text x="352.8" y="162.2">2</text>
<text x="87.8" y="169.9" transform="rotate(-90 87.8 169.9)">2</text>
<text x="438.9" y="171.4" transform="rotate(-90 438.9 171.4)">2</text>
<text x="172.6" y="176.3">2</text>
<text x="181.7" y="176.3">1</text>
<text x="438.9" y="176.9" transform="rotate(-90 438.9 176.9)">1</text>
<text x="343.7" y="183.4">1</text>
<text x="352.8" y="183.4">2</text>
<text x="87.8" y="187.3" transform="rotate(-90 87.8 187.3)">1</text>
<text x="87.8" y="192.8" transform="rotate(-90 87.8 192.8)">2</text>
<text x="438.9" y="192.5" transform="rotate(-90 438.9 192.5)">2</text>
<text x="172.6" y="199.2">2</text>
<text x="181.7" y="199.2">1</text>
<text x="438.9" y="198.1" transform="rotate(-90 438.9 198.1)">1</text>
<text x="419.6" y="215.1">1</text>
<text x="428.6" y="215.1">2</text>
<text x="419.6" y="223.9">1</text>
<text x="428.6" y="223.9">2</text>
<text x="116.2" y="236.3">2</text>
<text x="125.2" y="236.3">1</text>
<text x="163.8" y="236.3">1</text>
<text x="176.4" y="236.3">4</text>
<text x="364.9" y="236.3">1</text>
<text x="364.9" y="239.8">2</text>
<text x="369.7" y="237.7">VCC</text>
<text x="409.2" y="239.8">6</text>
<text x="135.5" y="245.7" transform="rotate(-90 135.5 245.7)">1</text>
<text x="135.5" y="240.2" transform="rotate(-90 135.5 240.2)">2</text>
<text x="163.8" y="241.6">2</text>
<text x="176.4" y="241.6">3</text>
<text x="364.9" y="243.3">3</text>
<text x="369.4" y="244.8">RX</text>
<text x="369.7" y="241.2">TX</text>
<text x="396.5" y="244.8">CANL</text>
<text x="396.6" y="241.2">CANH</text>
<text x="409.2" y="243.3">5</text>
<text x="364.9" y="246.9">4</text>
<text x="369.4" y="248.3">GND</text>
<text x="114.4" y="259.2">2</text>
<text x="123.5" y="259.2">1</text>
<text x="135.5" y="263.1" transform="rotate(-90 135.5 263.1)">2</text>
<text x="163.8" y="259.2">1</text>
<text x="176.4" y="259.2">4</text>
<text x="135.5" y="268.6" transform="rotate(-90 135.5 268.6)">1</text>
<text x="163.8" y="264.5">2</text>
<text x="176.4" y="264.5">3</text>
</g>
<g font-size="3.2" fill="#8d2323">
<text x="361.2" y="64.4" transform="rotate(-90 361.2 64.4)">2</text>
<text x="364.8" y="64.4" transform="rotate(-90 364.8 64.4)">1</text>
<text x="58.6" y="123.4">1</text>
<text x="466.8" y="125.2">1</text>
<text x="466.8" y="121.6">2</text>
<text x="58.6" y="126.9">2</text>
<text x="58.6" y="144.6">1</text>
<text x="58.6" y="148.1">2</text>
<text x="466.8" y="148.1">1</text>
<text x="466.8" y="144.6">2</text>
<text x="58.6" y="167.5">1</text>
<text x="466.8" y="167.5">2</text>
<text x="58.6" y="171">2</text>
<text x="466.8" y="171">1</text>
<text x="58.6" y="190.4">1</text>
<text x="466.8" y="188.7">2</text>
<text x="58.6" y="194">2</text>
<text x="466.8" y="192.2">1</text>
<text x="466.8" y="213.4">2</text>
<text x="466.8" y="216.9">1</text>
<text x="99.1" y="236.3">1</text>
<text x="99.1" y="239.8">2</text>
<text x="443.9" y="239.8">2</text>
<text x="443.9" y="243.3">1</text>
<text x="97.4" y="259.2">1</text>
<text x="97.4" y="262.7">2</text>
</g>
<g font-size="2.1" fill="#a54b4b">
<text x="257.6" y="130.1">EN</text>
<text x="268.2" y="131.9">EN</text>
<text x="299.5" y="131.9">D23</text>
<text x="311.4" y="130.1">D23</text>
<text x="257.5" y="137.2">VN</text>
<text x="257.8" y="133.6">VP</text>
<text x="268.2" y="135.4">VP</text>
<text x="299.5" y="135.4">D22</text>
<text x="311.4" y="137.2">TX0</text>
<text x="311.4" y="133.6">D22</text>
<text x="256.2" y="140.7">D34</text>
<text x="268.2" y="142.4">D34</text>
<text x="268.2" y="138.9">VN</text>
<text x="299.5" y="142.4">RX0</text>
<text x="299.7" y="138.9">TX0</text>
<text x="311.4" y="140.7">RX0</text>
<text x="256.2" y="147.8">D32</text>
<text x="256.2" y="144.2">D35</text>
<text x="268.2" y="149.5">D32</text>
<text x="268.2" y="146">D35</text>
<text x="299.5" y="149.5">D19</text>
<text x="299.5" y="146">D21</text>
<text x="311.4" y="147.8">D19</text>
<text x="311.4" y="144.2">D21</text>
<text x="256.2" y="154.8">D25</text>
<text x="256.2" y="151.3">D33</text>
<text x="268.2" y="153">D33</text>
<text x="299.5" y="153">D18</text>
<text x="311.4" y="154.8">D5</text>
<text x="311.4" y="151.3">D18</text>
<text x="256.2" y="161.9">D27</text>
<text x="256.2" y="158.3">D26</text>
<text x="268.2" y="160.1">D26</text>
<text x="268.2" y="156.5">D25</text>
<text x="299.7" y="160.1">TX2</text>
<text x="300.8" y="156.5">D5</text>
<text x="311.4" y="161.9">RX2</text>
<text x="311.4" y="158.3">TX2</text>
<text x="256.2" y="165.4">D14</text>
<text x="268.2" y="167.1">D14</text>
<text x="268.2" y="163.6">D27</text>
<text x="299.5" y="163.6">RX2</text>
<text x="300.8" y="167.1">D4</text>
<text x="311.4" y="165.4">D4</text>
<text x="256.2" y="172.4">D13</text>
<text x="256.2" y="168.9">D12</text>
<text x="268.2" y="170.7">D12</text>
<text x="300.8" y="170.7">D2</text>
<text x="311.4" y="172.4">D15</text>
<text x="311.4" y="168.9">D2</text>
<text x="254.3" y="176">GND2</text>
<text x="256.6" y="179.5">VIN</text>
<text x="268.2" y="177.7">GND2</text>
<text x="268.2" y="174.2">D13</text>
<text x="298.9" y="177.7">GND</text>
<text x="299.5" y="174.2">D15</text>
<text x="311.4" y="179.5">3V3</text>
<text x="311.4" y="176">GND</text>
<text x="268.2" y="181.2">VIN</text>
<text x="299.6" y="181.2">3V3</text>
</g>
</svg>
